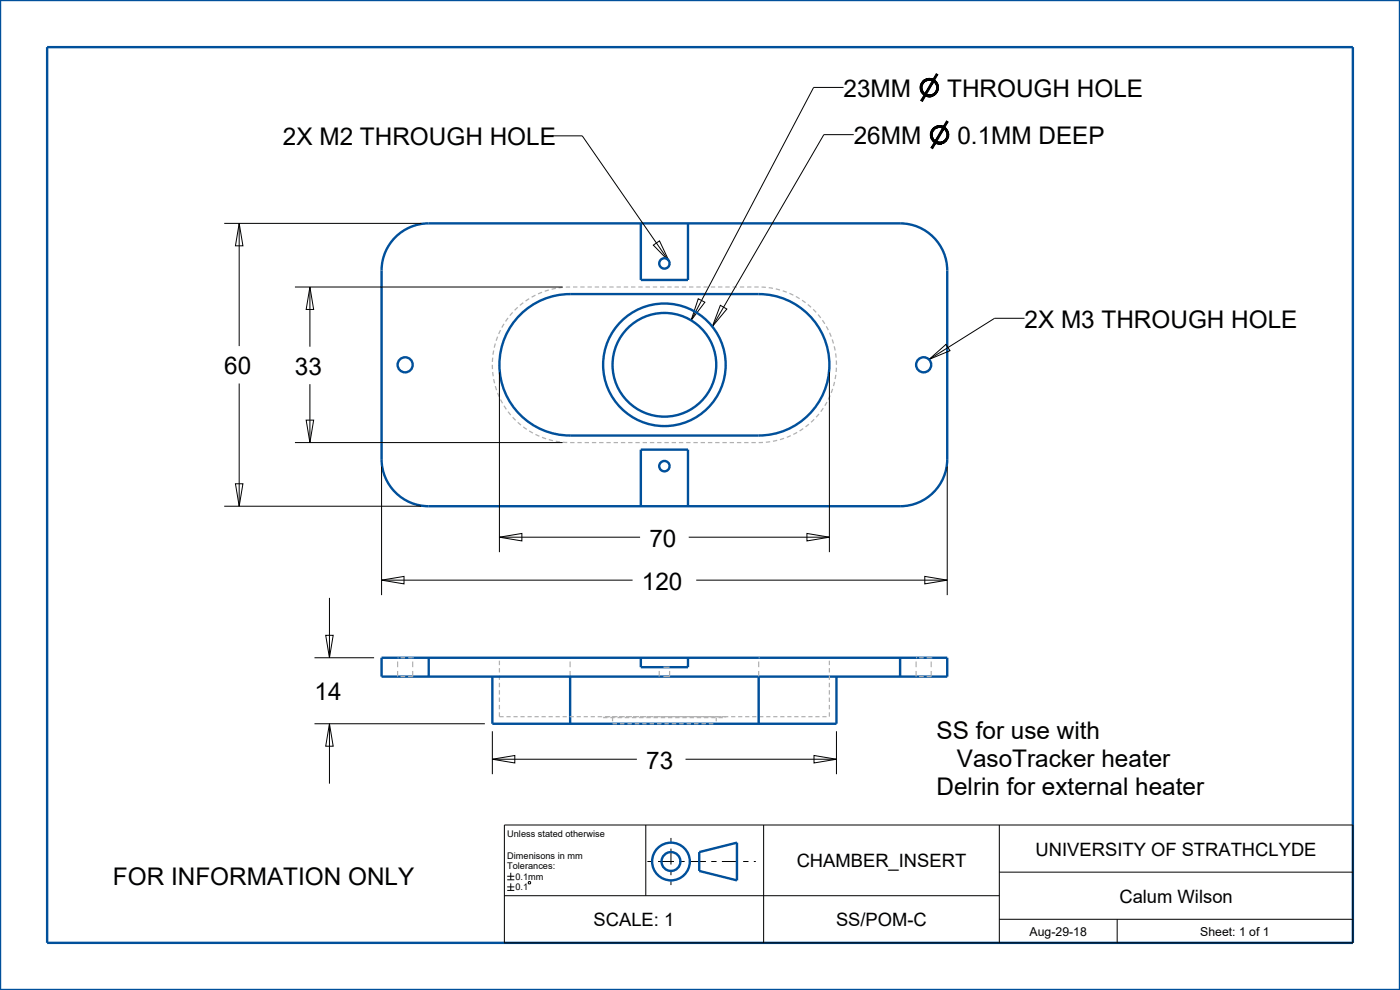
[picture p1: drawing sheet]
<svg xmlns="http://www.w3.org/2000/svg" width="297mm" height="210mm" viewBox="0 0 297 210" stroke-linecap="round" stroke-linejoin="round" font-family="sans-serif">
<g fill="none" stroke="#000" stroke-width=".21">
<path d="M179 18.5h-6.4l-26 49.5M195.2 18.3l.4-.1v.2zM195.2 18.3l.4 .1-.4 .2zM195.2 18.6l.4-.2v.2zM195.2 18.8l.4-.2v.2zM195.2 18.6h.4l-.4 .2zM195.2 18.8h.4v.2zM195.2 18.8l.4 .2-.3 .1zM195.3 18.1l.4-.1-.1 .2zM195.3 18.1l.3 .1-.4 .1zM195.3 19.1l.3-.1 .1 .1zM195.3 19.1h.4l-.4 .2z"/>
<path d="M195.3 19.3l.4-.2 .1 .2zM195.3 19.3h.5l-.4 .2zM195.3 17.8l.6-.2-.1 .2zM195.3 17.8h.5l-.1 .2zM195.3 17.8l.4 .2-.4 .1zM195.4 19.5l.4-.2v.2zM195.4 19.5h.4l.2 .1zM195.4 19.5l.6 .1-.4 .1zM195.5 17.6l.5-.1-.1 .1zM195.5 17.6h.4l-.6 .2zM195.6 19.7l.4-.1 .1 .1zM195.6 19.7h.5l-.4 .2z"/>
<path d="M195.6 17.4l.8-.2zM195.6 17.4l.6-.1-.2 .2zM195.6 17.4l.4 .1-.5 .1zM195.7 19.9l.4-.2 .1 .1zM195.7 19.9l.5-.1-.4 .2zM195.8 17.2l.9-.1zM195.8 17.2l1.1-.2zM195.8 17.2l.2-.2h.9zM195.8 17.2l.8-.1zM195.8 17.2h.6l-.8 .2zM196 17l.2-.1 2.1 .1zM196 17h2.3z"/>
<path d="M196 17h2.3M196.2 16.9l1.8-.1zM196.2 16.9l1.8-.1 .3 .2zM196.2 16.9h2.1M196.4 16.8l1.4-.1zM196.4 16.8h1.6zM196.7 16.7h.9zM196.7 16.7l.6-.1zM196.7 16.7h1.1zM196.9 16.6h.4zM196.9 17h1.4zM197.1 17h1.2z"/>
<path d="M197.3 17h1zM197.5 17.1l.8-.1zM197.6 17.1l.7-.1zM197.8 17.1l.5-.1 .2 .1zM197.8 17.1h.7l-.4 .2zM197.8 17.1l.3 .2-1.9 2.5zM197.9 20l.8-.2zM197.9 20l.8-.2-.2 .2zM198 16.8l.9-1-.6 1.2zM198.1 17.3h.5l-.4 .2zM198.1 17.3l.4-.2 .1 .2zM198.1 17.3l-1.6 2.7-.3-.2z"/>
<path d="M198.2 17.5l.4-.2 .2 .2zM198.2 17.5h.6l-.4 .1zM198.2 19.7l.2-.2 .4 .1zM198.2 19.7l.6-.1-.1 .2zM198.2 19.7l.5 .1h-.6zM198.4 17.6l.4-.1 .1 .2zM198.4 17.6l.5 .1h-.5zM198.4 19.5l.5-.2-.1 .3zM198.4 17.7h.5l-.4 .2zM198.5 19.4l.4-.1-.5 .2zM198.5 17.9l.4-.2 .1 .2zM198.5 17.9h.5l-.4 .1z"/>
<path d="M198.6 19.2l.4-.1-.1 .2zM198.6 19.2l.3 .1-.4 .1zM198.6 15.6l.3 .2-.9 1zM198.6 18l.4-.1 .1 .2zM198.6 18l.5 .1-.4 .1zM198.7 19l.4-.1-.1 .2zM198.7 19l.3 .1-.4 .1zM198.7 18.2l.4-.1v.3zM198.7 18.2l.4 .2h-.4zM198.7 18.4h.4l-.4 .2zM198.7 18.6l.4-.2v.2zM198.7 18.6h.4l-.4 .2z"/>
<path d="M198.7 18.8l.4-.2v.3zM198.7 18.8l.4 .1-.4 .1zM117.2 28.8h6.3l18.5 26.7M181.1 28.6h-6.3l-23.7 40.7M195.3 21.3l1-.9-.6 1.1zM195.8 20l.4-.2 .3 .2zM195.8 20h.7l-.5 .2zM196 20.2h1.3zM196 20.2h1.1zM196 20.2h1zM196 20.2l.8-.1zM196 20.2l.7-.1z"/>
<path d="M196 20.2l2.1 .1zM196 20.2l2.1 .1-1.8 .1zM196 20.2l.3 .2-1 .9zM196 20.2h2.1M196 20.3h2.1M196.3 20.4l1.8-.1zM196.3 20.4h1.6zM196.5 20.4h1.4zM196.5 20.4l1.2 .1zM196.7 20.5h1zM196.9 20.5h.8zM197.1 20.5h.6z"/>
<path d="M197.3 20.2l1-.1zM197.3 20.2l1-.1-.2 .2zM197.4 28.3l.4-.1v.2zM197.4 28.3l.4 .1-.4 .2zM197.4 28.6l.4-.2v.2zM197.4 28.8l.4-.2v.2zM197.4 28.6h.4l-.4 .2zM197.4 28.8h.4v.2zM197.4 28.8l.4 .2-.4 .1zM197.4 28.1l.5-.1-.1 .2zM197.4 28.1l.4 .1-.4 .1zM197.4 29.1l.4-.1 .1 .2z"/>
<path d="M197.4 29.1l.5 .1-.4 .1zM197.5 29.3l.4-.1v.1zM197.5 29.3h.4l-.3 .2zM197.5 27.9l.6-.3-.1 .2zM197.5 27.9l.5-.1-.1 .2zM197.5 27.9l.4 .1-.5 .1zM197.5 31.3l1-.9-.6 1.1zM197.6 20.1l.9-.1zM197.6 20.1l.9-.1-.2 .1zM197.6 29.5l.3-.2 .1 .2zM197.6 29.5h.4l.1 .1zM197.6 29.5l.5 .1-.4 .1z"/>
<path d="M197.6 27.6l.6-.1-.1 .1zM197.6 27.6h.5l-.6 .3zM197.7 29.7l.4-.1 .1 .1zM197.7 29.7h.5l-.4 .2zM197.8 20h.7zM197.8 27.4l.7-.2zM197.8 27.4h.6l-.2 .1zM197.8 27.4l.4 .1-.6 .1zM197.8 29.9l.4-.2 .2 .2zM197.8 29.9h.6l-.4 .2zM198 27.2l.9-.1zM198 27.2l1.1-.2z"/>
<path d="M198 27.2l.1-.2h1zM198 27.2h.7zM198 27.2h.5l-.7 .2zM198 30.1l.4-.2 .3 .2zM198 30.1h.7l-.5 .1zM198.1 27l.2-.1 2.1 .1zM198.1 27h2.3zM198.1 27h2.3M198.2 30.2h1.3zM198.2 30.2h1.1zM198.2 30.2h1zM198.2 30.2l.8-.1z"/>
<path d="M198.2 30.2l.7-.1zM198.2 30.2l2.1 .1zM198.2 30.2l2.1 .1-1.8 .1zM198.2 30.2l.3 .2-1 .9zM198.2 30.2h2.1M198.2 30.3h2.1M198.3 26.9l1.8-.1zM198.3 26.9l1.8-.1 .3 .2zM198.3 26.9h2.1M198.5 30.4l1.8-.1zM198.5 30.4h1.6zM198.6 26.8h1.3z"/>
<path d="M198.6 26.8h1.5zM198.7 30.5l1.4-.1zM198.7 30.5h1.1zM198.8 26.7h.9zM198.8 26.7h.7zM198.8 26.7l1.1 .1zM198.9 30.5h.9zM199.1 26.7h.4zM199.1 27h1.3zM199.1 30.5h.7zM199.3 27h1.1zM199.3 30.5h.5z"/>
<path d="M199.5 27h.9zM199.5 30.2l1-.1zM199.5 30.2l1-.1-.2 .2zM199.6 27.1l.8-.1zM199.7 30.1l1-.1zM199.7 30.1l1-.1-.2 .1zM199.8 27.1l.6-.1zM199.9 27.2l.5-.2 .2 .2zM199.9 27.2h.7l-.3 .2zM199.9 27.2l.4 .2-1.9 2.5zM199.9 30.1l.8-.1zM200.1 30l.8-.2z"/>
<path d="M200.1 30l.8-.2-.2 .2zM200.1 26.8l1-.9-.7 1.1zM200.3 27.4l.5-.1-.4 .2zM200.3 27.4l.3-.2 .2 .1zM200.3 27.4l-1.6 2.7-.3-.2zM200.4 27.5l.4-.2 .1 .2zM200.4 27.5h.5l-.4 .1zM200.4 29.7l.2-.1h.4zM200.4 29.7l.6-.1-.1 .2zM200.4 29.7l.5 .1-.6 .1zM200.5 27.6l.4-.1 .2 .2zM200.5 27.6l.6 .1h-.5z"/>
<path d="M200.6 29.6l.5-.2-.1 .2zM200.6 27.7h.5l-.4 .2zM200.7 29.4h.4l-.5 .2zM200.7 27.9l.4-.2v.2zM200.7 27.9h.4l-.3 .2zM200.8 29.2l.4-.1-.1 .3zM200.8 29.2l.3 .2h-.4zM200.8 25.7l.3 .2-1 .9zM200.8 28.1l.3-.2 .1 .2zM200.8 28.1h.4l-.3 .1zM200.8 29l.5-.1-.1 .2zM200.8 29l.4 .1-.4 .1z"/>
<path d="M200.9 28.2l.3-.1 .1 .3zM200.9 28.2l.4 .2h-.4zM200.9 28.4h.4l-.4 .2zM200.9 28.6l.4-.2v.2zM200.9 28.6h.4l-.4 .2zM200.9 28.8l.4-.2v.3zM200.9 28.8l.4 .1-.5 .1zM47.6 47.4h41.8M50.7 47.4l.8 4.7h-1.6zM50.7 47.4v26M138.6 52l1.3-.9 2.1 4.4zM62.6 60.9h56.8"/>
<path d="M65.7 60.9l.8 4.7h-1.5zM65.7 60.9v12.6M105.9 79v38.1M148.1 63.4l1.4 .7-2.9 3.9zM152.8 64.8l1.4 .8-3.1 3.7zM175.9 79v38.1M197.1 76.3l3.6-3.3 .8 1.4zM217.3 67.5h-6.3l-13.9 8.8M50.7 81.4v26M62.6 93.9h56.8M65 89.1h1.5l-.8 4.8zM65.7 81.5v12.4"/>
<path d="M80.9 99v27.2M200.9 99v27.2M47.6 107.4h41.8M49.9 102.6h1.6l-.8 4.8zM105.9 114l4.8-.8v1.5zM105.9 114h29.9M146.1 114h29.8M171.2 113.2l4.7 .8-4.7 .7zM66.7 139.5h12.7M69.1 134.8h1.6l-.8 4.7zM69.9 126.8v12.7M80.9 123.1l4.8-.8v1.6z"/>
<path d="M80.9 123.1h53.3M147.7 123.1h53.2M196.2 122.3l4.7 .8-4.7 .8zM66.7 153.5h36.2M69.9 153.5l.8 4.8h-1.6zM69.9 153.5v12.7M104.4 155.1v9.1M177.4 155.1v9.1M104.4 161l4.8-.7v1.5zM104.4 161h30.7M107 175h180v25h-180zM137 175v15"/>
<path d="M145.4 161h32M162 175v25M172.7 160.3l4.7 .7-4.7 .8zM212 175v25M107 190h105M107.6 185.9h1.5M107.6 186.6h1.5M107.6 188.1h1.5M107.6 188.9h1.5M108.4 185.1v1.5M108.4 187.4v1.5M112.2 187l.4 .1-.2 .4-.3-.1z"/>
<path d="M212 195h75M212 185h75M237 195v5"/>
</g>
<g fill="#000">
<path d="M195.2 18.3l.4-.1v.2zM195.2 18.6l.4-.2v.2zM195.2 18.8h.4v.2zM195.3 18.1l.4-.1-.1 .2zM195.3 19.1l.3-.1 .1 .1zM195.3 19.3l.4-.2 .1 .2zM195.3 17.8h.5l-.1 .2zM195.4 19.5h.4l.2 .1zM195.5 17.6l.5-.1-.1 .1zM195.6 19.7l.4-.1 .1 .1zM195.2 18.8l.4-.2v.2zM195.2 18.6h.4l-.4 .2z"/>
<path d="M195.6 17.4l.6-.1-.2 .2zM195.2 18.3l.4 .1-.4 .2zM195.3 18.1l.3 .1-.4 .1zM195.2 18.8l.4 .2-.3 .1zM195.3 17.8l.4 .2-.4 .1zM195.3 19.1h.4l-.4 .2zM195.4 19.5l.4-.2v.2zM195.3 19.3h.5l-.4 .2zM195.8 17.2l.8-.1zM195.3 17.8l.6-.2-.1 .2zM195.5 17.6h.4l-.6 .2zM195.4 19.5l.6 .1-.4 .1z"/>
<path d="M195.6 17.4l.4 .1-.5 .1zM195.7 19.9l.4-.2 .1 .1zM195.6 19.7h.5l-.4 .2zM198.1 17.3l-1.6 2.7-.3-.2zM195.6 17.4l.8-.2zM195.8 17.2h.6l-.8 .2zM196.4 16.8h1.6zM196.7 16.7h1.1zM195.8 17.2l.9-.1zM196.9 16.6h.4zM195.8 17.2l1.1-.2zM195.8 17.2l.2-.2h.9z"/>
<path d="M196.9 17h1.4zM197.1 17h1.2zM196.7 16.7h.9zM196.7 16.7l.6-.1zM197.3 17h1zM197.5 17.1l.8-.1zM196.4 16.8l1.4-.1zM197.6 17.1l.7-.1zM197.8 17.1l.5-.1 .2 .1zM197.8 17.1h.7l-.4 .2zM197.9 20l.8-.2zM197.9 20l.8-.2-.2 .2z"/>
<path d="M196.2 16.9l1.8-.1zM198 16.8l.9-1-.6 1.2zM197.8 17.1l.3 .2-1.9 2.5zM198.1 17.3h.5l-.4 .2zM198.2 17.5l.4-.2 .2 .2zM198.2 19.7l.6-.1-.1 .2zM198.4 17.6l.4-.1 .1 .2zM198.5 19.4l.4-.1-.5 .2zM198.4 19.5l.5-.2-.1 .3zM198.1 17.3l.4-.2 .1 .2zM198.4 17.7h.5l-.4 .2zM198.5 17.9l.4-.2 .1 .2z"/>
<path d="M197.8 20h.7zM198.6 19.2l.4-.1-.1 .2zM198.6 18l.4-.1 .1 .2zM198.7 19l.4-.1-.1 .2zM198.7 18.2l.4-.1v.3zM198.2 19.7l.5 .1h-.6zM198.7 18.4h.4l-.4 .2zM198.7 18.6l.4-.2v.2zM198.7 18.8l.4-.2v.3zM198.2 17.5h.6l-.4 .1zM198.2 19.7l.2-.2 .4 .1zM198.4 17.6l.5 .1h-.5z"/>
<path d="M198.6 15.6l.3 .2-.9 1zM198.6 19.2l.3 .1-.4 .1zM198.5 17.9h.5l-.4 .1zM198.7 19l.3 .1-.4 .1zM198.6 18l.5 .1-.4 .1zM198.7 18.2l.4 .2h-.4zM198.7 18.6h.4l-.4 .2zM198.7 18.8l.4 .1-.4 .1zM195.3 21.3l1-.9-.6 1.1zM195.7 19.9l.5-.1-.4 .2zM196.3 20.4l1.8-.1zM196 20.2l.3 .2-1 .9z"/>
<path d="M195.8 20l.4-.2 .3 .2zM196 20.2l.7-.1zM195.8 20h.7l-.5 .2zM196.5 20.4h1.4zM196 20.2l.8-.1zM196 20.2h1zM196.7 20.5h1zM196 20.2h1.1zM196 20.2h1.3zM196.9 20.5h.8zM197.1 20.5h.6zM197.3 20.2l1-.1-.2 .2z"/>
<path d="M197.4 28.3l.4-.1v.2zM197.4 28.6l.4-.2v.2zM197.4 28.8h.4v.2zM197.4 28.1l.5-.1-.1 .2zM197.4 29.1l.4-.1 .1 .2zM197.5 29.3l.4-.1v.1zM197.5 27.9l.5-.1-.1 .2zM197.5 31.3l1-.9-.6 1.1zM197.6 20.1l.9-.1zM197.6 20.1l.9-.1-.2 .1zM197.6 29.5h.4l.1 .1zM197.6 27.6l.6-.1-.1 .1z"/>
<path d="M196.5 20.4l1.2 .1zM197.7 29.7l.4-.1 .1 .1zM197.4 28.8l.4-.2v.2zM197.4 28.6h.4l-.4 .2zM197.8 27.4h.6l-.2 .1zM197.4 28.3l.4 .1-.4 .2zM197.4 28.1l.4 .1-.4 .1zM197.4 28.8l.4 .2-.4 .1zM197.5 27.9l.4 .1-.5 .1zM197.4 29.1l.5 .1-.4 .1zM196.3 20.4h1.6zM197.6 29.5l.3-.2 .1 .2z"/>
<path d="M197.5 29.3h.4l-.3 .2zM198 27.2h.7zM197.8 29.9h.6l-.4 .2zM197.5 27.9l.6-.3-.1 .2zM197.6 27.6h.5l-.6 .3zM197.6 29.5l.5 .1-.4 .1zM197.8 27.4l.4 .1-.6 .1zM197.8 29.9l.4-.2 .2 .2zM197.7 29.7h.5l-.4 .2zM197.3 20.2l1-.1zM200.3 27.4l-1.6 2.7-.3-.2zM198.5 30.4l1.8-.1z"/>
<path d="M198.2 30.2l.3 .2-1 .9zM197.8 27.4l.7-.2zM198 27.2h.5l-.7 .2zM198.6 26.8h1.5zM198 30.1l.4-.2 .3 .2zM198.2 30.2l.7-.1zM198 30.1h.7l-.5 .1zM198.7 30.5l1.4-.1zM198.8 26.7l1.1 .1zM198.2 30.2l.8-.1zM198 27.2l.9-.1zM198.2 30.2h1z"/>
<path d="M199.1 26.7h.4zM198 27.2l1.1-.2zM198 27.2l.1-.2h1zM198.9 30.5h.9zM198.2 30.2h1.1zM199.1 27h1.3zM198.2 30.2h1.3zM199.1 30.5h.7zM199.3 30.5h.5zM199.3 27h1.1zM198.8 26.7h.9zM198.8 26.7h.7z"/>
<path d="M199.5 30.2l1-.1-.2 .2zM199.5 27h.9zM199.7 30.1l1-.1zM199.7 30.1l1-.1-.2 .1zM199.6 27.1l.8-.1zM198.7 30.5h1.1zM198.6 26.8h1.3zM199.8 27.1l.6-.1zM199.9 27.2l.5-.2 .2 .2zM199.9 27.2h.7l-.3 .2zM198.5 30.4h1.6zM200.1 30l.8-.2z"/>
<path d="M200.1 30l.8-.2-.2 .2zM198.3 26.9l1.8-.1zM200.1 26.8l1-.9-.7 1.1zM199.9 27.2l.4 .2-1.9 2.5zM200.3 27.4l.5-.1-.4 .2zM200.4 27.5l.4-.2 .1 .2zM200.4 29.7l.6-.1-.1 .2zM199.5 30.2l1-.1zM200.5 27.6l.4-.1 .2 .2zM200.7 29.4h.4l-.5 .2zM200.6 29.6l.5-.2-.1 .2zM200.3 27.4l.3-.2 .2 .1z"/>
<path d="M200.6 27.7h.5l-.4 .2zM200.7 27.9l.4-.2v.2zM199.9 30.1l.8-.1zM200.8 29.2l.4-.1-.1 .3zM200.8 28.1l.3-.2 .1 .2zM200.8 29l.5-.1-.1 .2zM200.9 28.2l.3-.1 .1 .3zM200.4 29.7l.5 .1-.6 .1zM200.9 28.4h.4l-.4 .2zM200.9 28.6l.4-.2v.2zM200.9 28.8l.4-.2v.3zM200.4 27.5h.5l-.4 .1z"/>
<path d="M200.4 29.7l.2-.1h.4zM200.5 27.6l.6 .1h-.5zM200.8 25.7l.3 .2-1 .9zM200.8 29.2l.3 .2h-.4zM200.7 27.9h.4l-.3 .2zM200.8 29l.4 .1-.4 .1zM200.8 28.1h.4l-.3 .1zM200.9 28.2l.4 .2h-.4zM200.9 28.6h.4l-.4 .2zM200.9 28.8l.4 .1-.5 .1z"/>
</g>
<g fill="none" stroke="#00509b" stroke-width=".51">
<path d="M0 0h297v210h-297zM10 10h277v190h-277zM84.3 49.9a10 10 0 0 1 6.6-2.5h100a10 10 0 0 1 10 10v40a10 10 0 0 1-10 10h-100a10 10 0 0 1-10-10v-40a10 10 0 0 1 3.4-7.5zM135.9 47.4v12h10v-12M110.3 66.8a15 15 0 0 1 10.6-4.4h40a15 15 0 0 1 15 15 15 15 0 0 1-15 15h-40a15 15 0 0 1-13.8-9.3 15 15 0 0 1 3.2-16.3zM135.9 107.4v-12h10v12M80.9 139.5h120v4h-120zM90.9 139.5v4M135.9 139.5v2h10v-2M190.9 139.5v4M104.4 143.5v10h73v-10M120.9 143.5v10"/>
<path d="M160.9 143.5v10M148.3 180.7l8-2v8l-8-2z"/>
<circle cx="142.3" cy="182.7" r="4"/>
<circle cx="142.3" cy="182.7" r="2"/>
</g>
<path d="M142.3 177.7v10M137.3 182.7h23" fill="none" stroke="#000" stroke-width=".21" stroke-dasharray="1.1 1.1 3.4 1.1" stroke-linecap="butt"/>
<g fill="none" stroke="#afafb4" stroke-width=".25">
<path d="M121.6 60.9h.9M123.1 60.9h.9M124.6 60.9h1M126.2 60.9h.9M127.7 60.9h.9M129.3 60.9h.9M130.8 60.9h.9M132.3 60.9h1M133.9 60.9h.9M135.4 60.9h.9M136.9 60.9h1M138.5 60.9h.9"/>
<path d="M140 60.9h.9M141.6 60.9h.9M143.1 60.9h.9M144.6 60.9h1M146.2 60.9h.9M147.7 60.9h.9M149.3 60.9h.9M150.8 60.9h.9M152.3 60.9h1M153.9 60.9h.9M155.4 60.9h.9M156.9 60.9h1"/>
<path d="M158.5 60.9h.9M160 60.9h.9M120.9 93.9h1M122.5 93.9h.9M124 93.9h.9M125.6 93.9h.9M127.1 93.9h.9M128.6 93.9h1M130.2 93.9h.9M131.7 93.9h.9M133.3 93.9h.9M134.8 93.9h.9"/>
<path d="M136.3 93.9h1M137.9 93.9h.9M139.4 93.9h.9M140.9 93.9h1M142.5 93.9h.9M144 93.9h.9M145.6 93.9h.9M147.1 93.9h.9M148.6 93.9h1M150.2 93.9h.9M151.7 93.9h.9M153.3 93.9h.9"/>
<path d="M154.8 93.9h.9M156.3 93.9h1M157.9 93.9h.9M159.4 93.9h.9M120.9 139.5h.1M160.9 139.5h.1M105.9 140.2v.9M105.9 141.7v1M105.9 143.3v.9M105.9 144.8v1M105.9 146.4v.9M105.9 148v.9"/>
<path d="M105.9 149.5v1M105.9 151.1v.9h.9M107.4 152h.9M108.9 152h.9M110.4 152h.9M111.9 152h.9M113.4 152h.9M114.9 152h.9M116.4 152h.9M117.9 152h.9M119.4 152h.8M120.8 152h.9"/>
<path d="M120.9 140.3v1.2M120.9 142.3v1.2M122.3 152h.9M123.8 152h.9M125.3 152h.9M126.8 152h.9M128.3 152h.9M129.8 152h.9M131.3 152h.9M132.8 152h.9M134.2 152h.9M135.7 152h.9"/>
<path d="M137.2 152h.9M138.7 152h.9M140.2 152h.9M141.7 152h.9M143.2 152h.9M144.7 152h.9M146.2 152h.9M147.7 152h.8M149.1 152h.9M150.6 152h.9M152.1 152h.9M153.6 152h.9"/>
<path d="M155.1 152h.9M156.6 152h.9M158.1 152h.9M159.6 152h.9M160.9 140.3v1.2M160.9 142.3v1.2M161.1 152h.8M162.5 152h.9M164 152h.9M165.5 152h.9M167 152h.9M168.5 152h.9"/>
<path d="M170 152h.9M171.5 152h.9M173 152h.9M174.5 152h.9M175.9 140.2v.9M175.9 141.7v1M175.9 143.3v.9M175.9 144.8v1M175.9 146.4v.9M175.9 148v.9M175.9 149.5v1M175.9 151.1v.9"/>
<path d="M175.9 152h.1"/>
</g>
<g fill="none" stroke="#afafb4" stroke-width=".26">
<path d="M104.4 77.4l.1 .9M104.5 78.9l.1 .9M104.5 75.9v.9M104.7 74.3l-.1 1M105.1 72.9l-.2 .9M105.6 71.4l-.3 .9M106.2 70l-.4 .9M106.9 68.7l-.4 .8M107.8 67.4l-.5 .8M108.8 66.3l-.6 .7M109.8 65.2l-.6 .6M111 64.2l-.7 .6"/>
<path d="M112.3 63.4l-.8 .5M113.6 62.6l-.8 .4M115 62l-.9 .3M116.4 61.5l-.8 .3M117.9 61.2l-.9 .2M119.4 61l-.9 .1M120.9 60.9h-.9M161.6 60.9l.9 .1M163.1 61l.9 .2M164.6 61.3l.9 .2M166 61.7l.9 .3M167.5 62.2l.8 .4"/>
<path d="M168.8 62.9l.8 .5M170.1 63.7l.8 .5M171.4 64.6l.7 .6M172.5 65.6l.6 .7M173.5 66.7l.6 .7M174.5 67.9l.5 .8M175.3 69.2l.4 .8M176 70.6l.3 .8M176.5 72l.3 .9M177 73.5l.2 .8M177.3 75l.1 .9M177.3 79.5l-.1 .9"/>
<path d="M177.4 76.5v.9M177.4 78v.9M104.7 80.4l.2 .9M105.1 81.9l.3 .9M105.6 83.3l.3 .9M106.2 84.7l.4 .8M106.9 86.1l.5 .7M107.8 87.3l.6 .7M108.8 88.5l.6 .7M109.8 89.6l.7 .6M111 90.5l.7 .6M112.3 91.4l.8 .5"/>
<path d="M113.6 92.2l.8 .3M115 92.8l.8 .3M116.4 93.3l.9 .2M117.9 93.6l.9 .1M119.4 93.8l.9 .1M161.9 93.9h-1M163.4 93.7l-.9 .1M164.9 93.4l-.9 .2M166.3 93l-.8 .3M167.8 92.4l-.9 .4M169.1 91.7l-.8 .5M170.4 90.9l-.8 .5"/>
<path d="M171.6 90l-.7 .5M172.7 88.9l-.6 .7M173.7 87.8l-.6 .7M174.6 86.6l-.5 .7M175.4 85.3l-.4 .8M176.1 83.9l-.4 .8M176.6 82.5l-.3 .8M177 81l-.2 .9"/>
</g>
<!-- layer: 02___PRT_ALL_AXES -->
<g fill="none" stroke="#afafb4" stroke-width=".25">
<path d="M84.3 139.5h.1M85 139.5h.9M86.6 139.5h.9M87.5 139.5h.1M194.3 139.5h.1M195 139.5h.9M196.6 139.5h.9M197.5 139.5h.1M84.3 140.3v1.2M84.3 142.3v1.2M85 143.5h.9M87.5 140.3v1.2"/>
<path d="M87.5 142.3v1.2h-.9M127.9 152v.1M127.9 152.2h1M127.9 152h.1M128.6 152h.9M129.5 152.2h.9M129.9 152.2v.8M129.9 153.5h1M130.1 152h.9M131 152.2h.9M131.5 153.5h1M131.6 152h.9"/>
<path d="M132.5 152.2h1M133.1 153.5h.9M133.1 152h1M134.1 152.2h.9M134.7 153.5h.9M134.7 152h.9M135.6 152.2h.9M136.2 152h.9M136.2 153.5h1M137.1 152.2h.9M137.7 152h1M137.8 153.5h.9"/>
<path d="M138.7 152.2h.9M139.3 152h.9M139.4 153.5h.9M139.8 142.3v1.2M140.2 152.2h.9M140.7 141.5h1.3M140.8 152h.9M140.9 153.5h1M141.7 152.2h.9M142 142.3v1.2h-1.3M142.3 152h.9M142.5 153.5h1"/>
<path d="M143.2 152.2h1M143.9 152h.9M144.1 153.5h.9M144.8 152.2h.9M145.4 152h.9M145.7 153.5h.9M146.3 152.2h.9M146.9 152h.9M147.2 153.5h1M147.8 152.2h.9M148.4 152h1M148.8 153.5h.9"/>
<path d="M149.4 152.2h.9M150 152h.9M150.4 153.5h.9M150.9 152.2h.9M151.5 152h.9M151.9 152.2v.8M152.4 152.2h.9M153 152h.9v.1M153.9 152.2h.1M194.3 140.3v1.2M194.3 142.3v1.2M195 143.5h.9"/>
<path d="M197.5 142.3v1.2h-.9M197.5 140.3v1.2"/>
</g>
<g fill="none" stroke="#00509b" stroke-width=".51">
<circle cx="140.9" cy="55.9" r="1.1"/>
<circle cx="85.9" cy="77.4" r="1.6"/>
<circle cx="140.9" cy="77.4" r="13"/>
<circle cx="140.9" cy="77.4" r="11"/>
<circle cx="195.9" cy="77.4" r="1.6"/>
<circle cx="140.9" cy="98.9" r="1.1"/>
</g>
<g font-size="5.2">
<text x="179" y="20.5">23MM</text>
<text x="200.9" y="20.5">THROUGH HOLE</text>
<text x="60" y="30.8">2X M2 THROUGH HOLE</text>
<text x="181.1" y="30.5">26MM</text>
<text x="203.1" y="30.5">0.1MM DEEP</text>
<text x="217.3" y="69.5">2X M3 THROUGH HOLE</text>
<text x="47.6" y="79.4">60</text>
<text x="62.6" y="79.5">33</text>
<text x="137.8" y="115.9">70</text>
<text x="136.2" y="125">120</text>
<text x="66.7" y="148.5">14</text>
<text x="198.7" y="156.7">SS for use with</text>
<text x="137.1" y="163">73</text>
<text x="203" y="162.7">VasoTracker heater</text>
<text x="198.7" y="168.7">Delrin for external heater</text>
<text x="24" y="187.6">FOR INFORMATION ONLY</text>
</g>
<g font-size="3.9">
<text x="169" y="184">CHAMBER_INSERT</text>
<text x="219.7" y="181.5">UNIVERSITY OF STRATHCLYDE</text>
<text x="237.5" y="191.5">Calum Wilson</text>
<text x="125.9" y="196.5">SCALE: 1</text>
<text x="177.4" y="196.5">SS/POM-C</text>
</g>
<g font-size="2.6">
<text x="218.4" y="198.5">Aug-29-18</text>
<text x="254.6" y="198.5">Sheet: 1 of 1</text>
</g>
<g font-size="2">
<text x="107.6" y="177.6">Unless stated otherwise</text>
<text x="107.6" y="182.1">Dimenisons in mm</text>
<text x="107.6" y="184.4">Tolerances:</text>
<text x="109.4" y="186.6">0.1mm</text>
<text x="109.4" y="188.9">0.1</text>
</g>
</svg>
